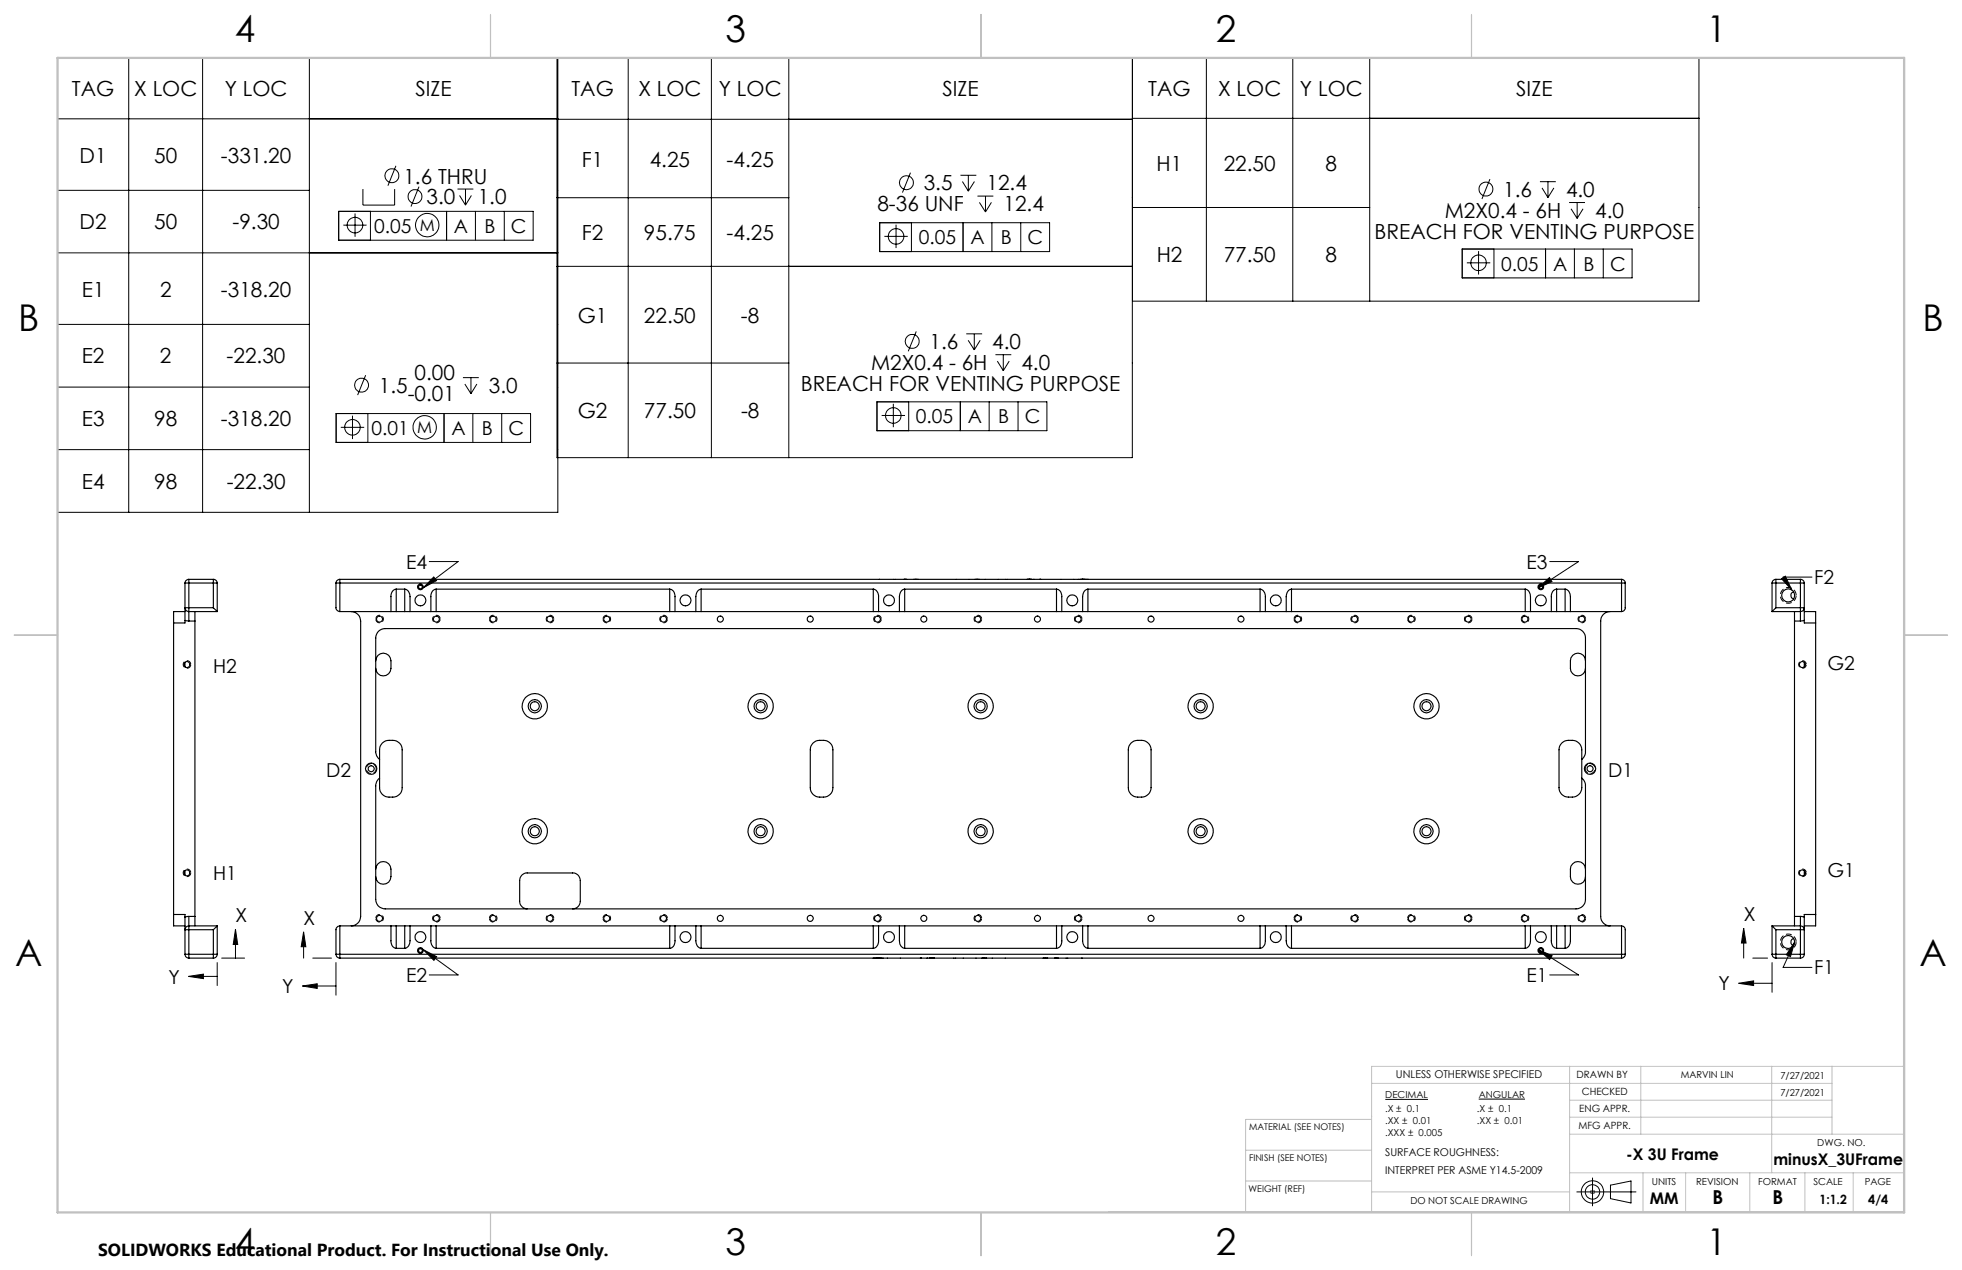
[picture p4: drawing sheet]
<svg xmlns="http://www.w3.org/2000/svg" width="432mm" height="279mm" viewBox="0 0 432 279" stroke-linecap="round" stroke-linejoin="round" font-family="sans-serif">
<g fill="none" stroke="#000" stroke-width=".22">
<path d="M12.7 12.8h110.1v99.9h-110.1zM28.3 12.8v99.9M44.6 12.8v99.9M68.1 12.8v99.9M138.3 12.7v88M156.6 12.7v88M173.6 12.7v88M249.2 12.7v88h-126.6v-88h251.3v53.6h-124.7v-53.6M265.5 12.7v53.6M284.5 12.7v53.6M301.4 12.7v53.6M12.7 26.1h110.1"/>
<path d="M87.1 36.5l-1.7 4.4M122.6 26.2h126.6M200.4 38l-1.8 4.4M211.4 38.6h3.5M211.8 39.9l1.3 2.2M213.1 38.6v3.5M214.5 39.9l-1.4 2.2M249.2 26h124.7M327.9 39.4l-1.8 4.4M338.9 40h3.5M340.7 40v3.5M12.7 41.9h55.4"/>
<path d="M12.7 55.6h110.1M74.5 46.5h42.8v6.3h-42.8zM75.6 49.5h5.1M78.1 47v5.1M79.9 41.6v3.5h7v-3.5M81.5 46.5v6.3M92.2 41.1l-1.7 4.3M98.3 46.5v6.3M100.7 41.6h3.5M101.1 43l1.3 2.1M102.4 41.6v3.5M103.8 43l-1.4 2.1"/>
<path d="M104.6 46.5v6.3M111 46.5v6.3M122.6 43.5h51M122.6 58.6h126.6M193.6 49h37.4v6.4h-37.4zM194.6 52h5.2M197.2 49.4v5.2M200.6 49v6.4M211.9 49v6.4M215.1 43.1h3.5M215.5 44.5l1.4 2.1M216.9 43.1v3.5"/>
<path d="M218.2 44.5l-1.3 2.1M218.3 49v6.4M224.6 49v6.4M249.2 45.6h52.2M321.8 54.8h37.4v6.3h-37.4zM322.8 57.8h5.2M325.4 55.2v5.2M328.8 54.8v6.3M339.4 41.3l1.3 2.2M340.1 54.8v6.3M342 41.3l-1.3 2.2M345.3 44.6h3.5"/>
<path d="M345.8 45.9l1.3 2.1M346.5 54.8v6.3M347.1 44.6v3.4M348.4 45.9l-1.3 2.1M352.8 54.8v6.3M12.7 71.4h55.4M122.6 79.9h51M201.6 72.9l-1.7 4.4M212.7 73.4h3.4M213.1 74.9l1.3 2.1M214.4 73.4v3.6M215.7 74.9l-1.3 2.1"/>
<path d="M219.1 78h3.5M219.5 79.4l1.3 2.2M220.8 78v3.6M222.1 79.4l-1.3 2.2M12.7 85.2h55.4M12.7 98.9h55.4M74 91h42.8v6.3h-42.8zM75 94h5.2M77.6 91.4v5.2M80.5 82.6l-1.8 4.3M81 91v6.3M97.7 91v6.3"/>
<path d="M101.9 83.1h3.5M102.3 84.5l1.3 2.1M103.6 83.1v3.5M104.1 91v6.3M105 84.5l-1.4 2.1M110.4 91v6.3M193 88.4h37.4v6.4h-37.4zM194 91.4h5.2M196.6 88.8v5.2M200 88.4v6.4M211.3 88.4v6.4M217.7 88.4v6.4"/>
<path d="M224 88.4v6.4M94.5 123.5h6.3l-7.7 5.8M95.5 126.9l.6 .8-3 1.6zM338.5 129.3l2.5-2.2 .6 .9zM341.1 123.5h6.3l-8.9 5.8M392.1 127.3l.8-.5 1.4 3zM398.8 127h-6.4l1.9 2.8M41.5 214.8l3.3-.5v1zM44.8 214.8h3M47.8 211.8v5M48.8 210.8h5M51.8 204.5l.5 3.3h-1z"/>
<path d="M51.8 207.8v3M66.5 216.9l3.3-.5v1.1zM66.8 205l.5 3.3h-1zM66.8 208.3v2.5M68.8 210.8h4.2M69.8 216.9h4.1M73.9 211.8v7.1M93.1 208.9l3 1.6-.6 .8zM93.1 208.9l7.7 5.6h-6.3M338.5 208.9l3.1 1.4-.6 .8zM338.5 208.9l8.9 5.6h-6.3M382.6 216.3l3.3-.5v1z"/>
<path d="M383.8 204.2l.5 3.3h-1zM383.8 207.5v3.3M385.8 210.8h3.2M385.9 216.3h4.1M390 211.8v6.5M395 207.3l-.9 3.2-1-.5zM395 207.3l-2.6 5.5h6.4M304.9 241.9h9.4M325.4 241.8h10.2M350.5 259.2v6.1M347 262.2h13M350.1 261.9l.7 .7"/>
<path d="M350.8 261.9l-.7 .7M354.4 260.7l4.6-.9v4.9l-4.6-1z"/>
<circle cx="86.2" cy="38.6" r="1.53"/>
<circle cx="78.1" cy="49.5" r="1.71"/>
<circle cx="91.3" cy="43.2" r="1.53"/>
<circle cx="94" cy="49.5" r="2.57"/>
<circle cx="197.2" cy="52" r="1.73"/>
<circle cx="199.5" cy="40.2" r="1.53"/>
<circle cx="325.4" cy="57.8" r="1.72"/>
<circle cx="327" cy="41.6" r="1.53"/>
<circle cx="200.7" cy="75.1" r="1.54"/>
<circle cx="77.6" cy="94" r="1.71"/>
<circle cx="79.6" cy="84.7" r="1.54"/>
<circle cx="93.5" cy="94" r="2.57"/>
<circle cx="196.6" cy="91.4" r="1.72"/>
<circle cx="350.5" cy="262.2" r="2.45"/>
<circle cx="350.5" cy="262.2" r="1.59"/>
</g>
<g fill="none" stroke="#c0c0c0" stroke-width=".22">
<path d="M301.9 238.3h101.3M345.4 234.6v32M361.1 234.6v14.9M389.9 234.6v23.4M403.2 234.6v14.9M274.1 253h27.8M274.1 259.8h27.8M301.9 246.3h-27.8v20.3M345.4 249.5h73.5M345.4 258h73.5M345.4 242h57.8M345.4 245.8h57.8"/>
<path d="M361.6 258v8.6M371 258v8.6M385.1 258v8.6M397.2 258v8.6M407.8 258v8.6M243.9 266.6h175M301.9 262.2h43.5M350 262.2h1M350.1 261.9l.7 .7M350.5 261.7v1M350.8 261.9l-.7 .7M418.9 265.1v-30.5h-117v32"/>
</g>
<g fill="none" stroke="#000" stroke-width=".22" stroke-dasharray="1.3 .6" stroke-dashoffset="-.1" stroke-linecap="butt">
<path d="M82.7 136.2a.83 .83 0 0 0 1.2 .7 .83 .83 0 0 0 .1-1.4 .83 .83 0 0 0-1.3 .6v.1M96.9 136.2a.83 .83 0 0 1-1.2 .7 .83 .83 0 0 1-.1-1.4 .83 .83 0 0 1 1.3 .6v.1M107.7 136.2a.83 .83 0 0 0 1.2 .7 .83 .83 0 0 0 .1-1.4 .83 .83 0 0 0-1.3 .6v.1M121.9 136.2a.83 .83 0 0 1-1.2 .7 .83 .83 0 0 1-.1-1.4 .83 .83 0 0 1 1.3 .6v.1M132.7 136.2a.83 .83 0 0 0 1.2 .7 .83 .83 0 0 0 .1-1.4 .83 .83 0 0 0-1.3 .6v.1M146.9 136.2a.83 .83 0 0 1-1.2 .7 .83 .83 0 0 1-.1-1.4 .83 .83 0 0 1 1.3 .6v.1M194 136.2a.83 .83 0 0 1-1.2 .7 .83 .83 0 0 1-.2-1.4 .83 .83 0 0 1 1.4 .6v.1M216 136.2a.83 .83 0 0 1-1.2 .7 .83 .83 0 0 1-.1-1.4 .83 .83 0 0 1 1.3 .6v.1M238.1 136.2a.83 .83 0 0 1-1.2 .7 .83 .83 0 0 1-.1-1.4 .83 .83 0 0 1 1.3 .6v.1M284.8 136.2a.83 .83 0 0 1 1.2-.8 .83 .83 0 0 1 .1 1.5 .83 .83 0 0 1-1.3-.6v-.1M299 136.2a.83 .83 0 0 0-1.2-.8 .83 .83 0 0 0-.2 1.5 .83 .83 0 0 0 1.4-.6v-.1M309.8 136.2a.83 .83 0 0 1 1.2-.8 .83 .83 0 0 1 .1 1.5 .83 .83 0 0 1-1.3-.6v-.1"/>
<path d="M324 136.2a.83 .83 0 0 0-1.2-.8 .83 .83 0 0 0-.2 1.5 .83 .83 0 0 0 1.4-.6v-.1M334.8 136.2a.83 .83 0 0 1 1.2-.8 .83 .83 0 0 1 .1 1.5 .83 .83 0 0 1-1.3-.6v-.1M349 136.2a.83 .83 0 0 0-1.2-.8 .83 .83 0 0 0-.2 1.5 .83 .83 0 0 0 1.4-.6v-.1M395.3 131a1.74 1.74 0 0 1-2.5 1.5 1.74 1.74 0 0 1-.2-3 1.74 1.74 0 0 1 2.7 1.3v.2M42 146.2a.83 .83 0 0 1-1.2 .7 .83 .83 0 0 1-.1-1.4 .83 .83 0 0 1 1.3 .6v.1M397.5 146.2a.83 .83 0 0 1-1.2 .7 .83 .83 0 0 1-.1-1.4 .83 .83 0 0 1 1.3 .6v.1M42 192a.83 .83 0 0 1-1.2 .8 .83 .83 0 0 1-.1-1.5 .83 .83 0 0 1 1.3 .6v.1M397.5 192a.83 .83 0 0 1-1.2 .8 .83 .83 0 0 1-.1-1.5 .83 .83 0 0 1 1.3 .6v.1M82.7 202a.83 .83 0 0 0 1.2 .8 .83 .83 0 0 0 .1-1.5 .83 .83 0 0 0-1.3 .6v.1M96.9 202a.83 .83 0 0 1-1.2 .8 .83 .83 0 0 1-.1-1.5 .83 .83 0 0 1 1.3 .6v.1M107.7 202a.83 .83 0 0 0 1.2 .8 .83 .83 0 0 0 .1-1.5 .83 .83 0 0 0-1.3 .6v.1M121.9 202a.83 .83 0 0 1-1.2 .8 .83 .83 0 0 1-.1-1.5 .83 .83 0 0 1 1.3 .6v.1"/>
<path d="M132.7 202a.83 .83 0 0 0 1.2 .8 .83 .83 0 0 0 .1-1.5 .83 .83 0 0 0-1.3 .6v.1M146.9 202a.83 .83 0 0 1-1.2 .8 .83 .83 0 0 1-.1-1.5 .83 .83 0 0 1 1.3 .6v.1M194 202a.83 .83 0 0 1-1.2 .8 .83 .83 0 0 1-.2-1.5 .83 .83 0 0 1 1.4 .6v.1M216 202a.83 .83 0 0 1-1.2 .8 .83 .83 0 0 1-.1-1.5 .83 .83 0 0 1 1.3 .6v.1M238.1 202a.83 .83 0 0 1-1.2 .8 .83 .83 0 0 1-.1-1.5 .83 .83 0 0 1 1.3 .6v.1M284.8 202a.83 .83 0 0 1 1.2-.7 .83 .83 0 0 1 .1 1.4 .83 .83 0 0 1-1.3-.5v-.2M299 202a.83 .83 0 0 0-1.2-.7 .83 .83 0 0 0-.2 1.4 .83 .83 0 0 0 1.4-.5v-.2M309.8 202a.83 .83 0 0 1 1.2-.7 .83 .83 0 0 1 .1 1.4 .83 .83 0 0 1-1.3-.5v-.2M324 202a.83 .83 0 0 0-1.2-.7 .83 .83 0 0 0-.2 1.4 .83 .83 0 0 0 1.4-.5v-.2M334.8 202a.83 .83 0 0 1 1.2-.7 .83 .83 0 0 1 .1 1.4 .83 .83 0 0 1-1.3-.5v-.2M349 202a.83 .83 0 0 0-1.2-.7 .83 .83 0 0 0-.2 1.4 .83 .83 0 0 0 1.4-.5v-.2M395.3 207.2a1.74 1.74 0 0 1-2.5 1.6 1.74 1.74 0 0 1-.2-3 1.74 1.74 0 0 1 2.7 1.2v.2"/>
</g>
<path d="M82.8 169.1a1.08 1.08 0 0 1-1.6 1 1.08 1.08 0 0 1-.1-1.9 1.08 1.08 0 0 1 1.7 .8v.1M348.9 169.1a1.08 1.08 0 0 1 1.6-1 1.08 1.08 0 0 1 .1 1.9 1.08 1.08 0 0 1-1.7-.7v-.2" fill="none" stroke="#000" stroke-width=".22" stroke-dasharray="1.3 .6" stroke-dashoffset=".1" stroke-linecap="butt"/>
<path d="M418.9 234.6v32" fill="none" stroke="#c0c0c0" stroke-width=".22" stroke-dasharray="15.2 1.3 1.3 1.3" stroke-dashoffset="1.2"/>
<path d="M108 3.2v9.5M215.9 3.2v9.5M323.8 3.2v9.5M3.1 139.7h9.6M419.1 139.7h9.5M108 266.7v9.6M215.9 266.7v9.6M323.8 266.7v9.6" fill="none" stroke="#c0c0c0" stroke-width=".25"/>
<path d="M12.7 12.7h406.4v254h-406.4z" fill="none" stroke="#c0c0c0" stroke-width=".5"/>
<path d="M338.5 208.9l3.1 1.4-.6 .8zM93.1 208.9l3 1.6-.6 .8zM338.5 129.3l2.5-2.2 .6 .9zM95.5 126.9l.6 .8-3 1.6zM66.8 205l.5 3.3h-1zM66.5 216.9l3.3-.5v1.1zM51.8 204.5l.5 3.3h-1zM41.5 214.8l3.3-.5v1zM395 207.3l-.9 3.2-1-.5zM392.1 127.3l.8-.5 1.4 3zM383.8 204.2l.5 3.3h-1zM382.6 216.3l3.3-.5v1z" fill="#000"/>
<g fill="none" stroke="#000" stroke-width=".25">
<path d="M38.2 137.1v64.1M40.7 128.3h.9M40.7 133.7h.9M40.7 133.7a.84 .84 0 0 0 .9 .8M40.7 136.5l.9 .1M40.7 133.7v2.8M40.7 134.5h-2.5v2.6M40.7 128.3v5.4M40.7 136.5v.6h-2.5M41.6 127.5v.8M41.6 127.5a.84 .84 0 0 0-.9 .8M41.6 133.7v.8"/>
<path d="M41.6 134.5v2.1M41.6 134.5h6.2M41.6 128.3h5.4M41.6 127.5h5.4M41.6 128.3v5.4M41.6 133.7h5.4M41.6 136.6h1.3M42.9 134.5v2.1M42.9 136.6v65M47 133.7l.8 .8M47 128.3h.8M47 127.5v.8"/>
<path d="M47 127.5a.84 .84 0 0 1 .8 .8M47 128.3v5.4M47.8 128.3v6.2M73.9 128.3h.9M73.9 128.3v5.4a.9 .9 0 0 0 .9 .8M74.8 127.5v.8M74.8 127.5a.84 .84 0 0 0-.9 .8M74.8 134.5h11.2M74.8 128.3v6.2M74.8 128.3h282.1M74.8 127.5h124.2M77.3 134.5a2.11 2.11 0 0 1 2.1 2.1v65a2.11 2.11 0 0 1-2.1 2.1"/>
<path d="M86 134.5h1.2M87.2 129.6a1.45 1.45 0 0 0-1.2 1.7v3.2M87.2 134.5h1.9M87.2 129.6h1.9M87.2 129.6v4.9M89.1 129.6a1.46 1.46 0 0 1 1.1 1.7v3.2M89.1 134.5h1.1M89.1 129.6v4.9M90.2 134.5h4.6M94.8 134.5h1.2M96 129.6a1.45 1.45 0 0 0-1.2 1.7v3.2M96 134.5h51.4"/>
<path d="M96 129.6h51.4M96 129.6v4.9M147.4 129.6a1.4 1.4 0 0 1 1.2 1.7v3.2M147.4 134.5h1.2M147.4 129.6v4.9M148.6 134.5h4.5M153.1 134.5h1.2M154.3 129.6a1.52 1.52 0 0 0-1.2 1.7v3.2M154.3 134.5h37.9M154.3 129.6h37.9M154.3 129.6v4.9M192.2 129.6a1.46 1.46 0 0 1 1.2 1.7v3.2"/>
<path d="M192.2 134.5h1.2M192.2 129.6v4.9M193.4 134.5h4.5M197.9 134.5h1.2M198.9 127.5h.1M199 127.5h.2M199.1 127.5h.1M199.1 129.6a1.52 1.52 0 0 0-1.2 1.7v3.2M199.1 129.6v4.9M199.1 134.5h33.4M199.1 129.6h33.4M199.2 127.5h2.4"/>
<path d="M199.2 127.5h.4M201.2 127.5h.4M201.6 127.5h13.4M201.6 127.5h.4M214.6 127.5h.4M215 127.5h11.6M215 127.5h.5M226 127.5h.6M226.2 127.5h.4M226.6 127.5h11.6M226.6 127.5h.4M227.5 127.5h.1"/>
<path d="M228.8 127.5h.2M229 127.5h.1M232.5 129.6a1.4 1.4 0 0 1 1.2 1.7v3.2M232.5 134.5h1.2M232.5 129.6v4.9M233.7 134.5h4.6M237.7 127.5h.5M238.1 127.5h1.4M238.2 127.5h.4M238.2 127.5h118.7M238.3 134.5h1.1M239.4 129.6a1.52 1.52 0 0 0-1.1 1.7v3.2"/>
<path d="M239.4 134.5h37.9M239.4 129.6h37.9M239.4 129.6v4.9M277.3 129.6a1.46 1.46 0 0 1 1.2 1.7v3.2M277.3 134.5h1.2M277.3 129.6v4.9M278.5 134.5h4.6M283.1 134.5h1.1M284.2 129.6a1.52 1.52 0 0 0-1.1 1.7v3.2M284.2 134.5h51.5M284.2 129.6h51.5M284.2 129.6v4.9"/>
<path d="M335.7 129.6a1.46 1.46 0 0 1 1.1 1.7v3.2M335.7 134.5h1.1M335.7 129.6v4.9M336.8 134.5h4.6M341.4 134.5h1.2M342.6 129.6a1.45 1.45 0 0 0-1.2 1.7v3.2M342.6 134.5h1.9M342.6 129.6h1.9M342.6 129.6v4.9M344.5 129.6a1.46 1.46 0 0 1 1.1 1.7v3.2M344.5 134.5h1.1M344.5 129.6v4.9"/>
<path d="M345.6 134.5h11.3M354.4 134.5a2.05 2.05 0 0 0-2.1 2.1v65a2.05 2.05 0 0 0 2.1 2.1M356.9 128.3h.8M356.9 127.5v.8M356.9 127.5a.85 .85 0 0 1 .8 .8M356.9 128.3v6.2M357.7 128.3v5.4a.84 .84 0 0 1-.8 .8M390 128.3h.8M390 134.5h6.2M390 128.3v6.2M390.8 133.7l-.8 .8M390.8 127.5v.8"/>
<path d="M390.8 127.5a.84 .84 0 0 0-.8 .8M390.8 128.3h5.4M390.8 127.5h5.4M390.8 133.7h5.4M390.8 128.3v5.4M394.8 130.2a.78 .78 0 0 0-.6 .8 .78 .78 0 0 0 .6 .8M394.9 134.5v2.1M394.9 136.6h1.3M394.9 136.6v65M396.2 133.7v.8M396.2 133.7h.9M396.2 128.3h.9"/>
<path d="M396.2 127.5a.84 .84 0 0 1 .9 .8M396.2 127.5v.8M396.2 134.5v2.1M396.2 128.3v5.4M397.1 133.7a.84 .84 0 0 1-.9 .8M397.1 136.5l-.9 .1M397.1 133.7v2.8M397.1 134.5h2.5v2.6M397.1 136.5v.6h2.5M397.1 128.3v5.4M399.6 137.1v64.1M40.7 145.7v1"/>
<path d="M82.7 145.4a1.68 1.68 0 0 1 1.7-1.7 1.68 1.68 0 0 1 1.6 1.7v1.6a1.68 1.68 0 0 1-1.6 1.7 1.68 1.68 0 0 1-1.7-1.7M348.9 145.4a1.66 1.66 0 0 0-1.6-1.7 1.66 1.66 0 0 0-1.7 1.7v1.6a1.66 1.66 0 0 0 1.7 1.7 1.66 1.66 0 0 0 1.6-1.7M397.1 145.7v1M83.5 171.2a2.01 2.01 0 0 0-.8 1.7v25a2.05 2.05 0 0 0 2.1 2.1h262.1a2.05 2.05 0 0 0 2-2.1v-25a2.11 2.11 0 0 0-.8-1.7M83.5 167a2.01 2.01 0 0 1-.8-1.6v-25a2.05 2.05 0 0 1 2.1-2.1h262.1a2.05 2.05 0 0 1 2 2.1v25a2.11 2.11 0 0 1-.8 1.6M84.1 163.5a2.67 2.67 0 0 1 4.4 1v8.8a2.22 2.22 0 0 1-2.9 2.1 2.05 2.05 0 0 1-2.1-2.1v-8.3a1.93 1.93 0 0 1 .6-1.5zM178.9 163.5a2.67 2.67 0 0 1 4.4 1v8.8a2.22 2.22 0 0 1-2.9 2.1 2.05 2.05 0 0 1-2.1-2.1v-8.3a1.93 1.93 0 0 1 .6-1.5zM248.9 163.5a2.71 2.71 0 0 1 4.4 1v8.8a2.27 2.27 0 0 1-2.9 2.1 2.05 2.05 0 0 1-2.1-2.1v-8.3a1.93 1.93 0 0 1 .6-1.5zM343.7 163.5a2.71 2.71 0 0 1 4.4 1v8.8a2.27 2.27 0 0 1-2.9 2.1 2.05 2.05 0 0 1-2.1-2.1v-8.3a1.93 1.93 0 0 1 .6-1.5zM40.7 191.5v1M82.7 191.2a1.68 1.68 0 0 1 1.7-1.7 1.68 1.68 0 0 1 1.6 1.7v1.7a1.68 1.68 0 0 1-1.6 1.6 1.68 1.68 0 0 1-1.7-1.6M116 200a1.69 1.69 0 0 1-1.6-1.7v-4.6a1.63 1.63 0 0 1 1.6-1.6h10a1.63 1.63 0 0 1 1.7 1.6v4.6a1.69 1.69 0 0 1-1.7 1.7"/>
<path d="M348.9 191.2a1.66 1.66 0 0 0-1.6-1.7 1.66 1.66 0 0 0-1.7 1.7v1.7a1.66 1.66 0 0 0 1.7 1.6 1.66 1.66 0 0 0 1.6-1.6M397.1 191.5v1M38.2 201.2v2.5h2.5M38.2 201.2h2.5v.6M40.7 204.5h.9M40.7 209.9h.9M40.7 209.9a.84 .84 0 0 0 .9 .9M40.7 201.8v2.7M40.7 204.5v5.4M41.6 203.7v.8M41.6 203.7a.84 .84 0 0 0-.9 .8M41.6 209.9v.9"/>
<path d="M41.6 201.6l-.9 .2M41.6 201.6v2.1M41.6 203.7h6.2M41.6 209.9h5.4M41.6 210.8h5.4M41.6 204.5v5.4M41.6 204.5h5.4M41.6 201.6h1.3M42.9 201.6v2.1M47 209.9h.8M47 209.9v.9M47 204.5v5.4"/>
<path d="M47.8 203.7l-.8 .8M47.8 209.9a.84 .84 0 0 1-.8 .9M47.8 203.7v6.2M73.9 209.9a.84 .84 0 0 0 .9 .9M73.9 209.9h.9M74.8 209.9v.9M74.8 203.7a.9 .9 0 0 0-.9 .8v5.4M74.8 203.7v6.2M74.8 203.7h11.2M74.8 209.9h282.1M74.8 210.8h118.7M86 203.7v3.3a1.47 1.47 0 0 0 1.2 1.6"/>
<path d="M86 203.7h1.2M87.2 203.7h1.9M87.2 208.6h1.9M87.2 203.7v4.9M89.1 203.7h1.1M89.1 203.7v4.9M90.2 203.7v3.3a1.55 1.55 0 0 1-1.1 1.6M90.2 203.7h4.6M94.8 203.7v3.3a1.55 1.55 0 0 0 1.2 1.6M94.8 203.7h1.2M96 203.7h51.4M96 208.6h51.4"/>
<path d="M96 203.7v4.9M147.4 203.7h1.2M147.4 203.7v4.9M148.6 203.7v3.3a1.47 1.47 0 0 1-1.2 1.6M148.6 203.7h4.5M153.1 203.7v3.3a1.55 1.55 0 0 0 1.2 1.6M153.1 203.7h1.2M154.3 203.7h37.9M154.3 208.6h37.9M154.3 203.7v4.9M192.2 210.8h1.4M192.2 203.7h1.2"/>
<path d="M192.2 203.7v4.9M193 210.8h.4M193.4 203.7v3.3a1.55 1.55 0 0 1-1.2 1.6M193.4 203.7h4.5M193.4 210.8h.5M193.5 210.8h11.6M197.9 203.7v3.3a1.55 1.55 0 0 0 1.2 1.6M197.9 203.7h1.2M199.1 203.7v4.9M199.1 203.7h33.4M199.1 208.6h33.4M202.6 210.8h.2"/>
<path d="M204 210.8h.2M204.6 210.8h.5zM205.1 210.8h.5M205.1 210.8h.3M205.6 210.8h11M216.2 210.8h.4M216.6 210.8h13M216.6 210.8h.4M229.6 210.8h.5M230.1 210.8h2.3M230.1 210.8h.4M232.1 210.8h.3"/>
<path d="M232.4 210.8h.2M232.5 203.7h1.2M232.5 203.7v4.9M232.6 210.8h124.3M232.8 210.8h.1M233.7 203.7v3.3a1.45 1.45 0 0 1-1.2 1.6M233.7 203.7h4.6M238.3 203.7v3.3a1.55 1.55 0 0 0 1.1 1.6M238.3 203.7h1.1M239.4 203.7h37.9M239.4 208.6h37.9M239.4 203.7v4.9"/>
<path d="M277.3 203.7h1.2M277.3 203.7v4.9M278.5 203.7v3.3a1.52 1.52 0 0 1-1.2 1.6M278.5 203.7h4.6M283.1 203.7v3.3a1.55 1.55 0 0 0 1.1 1.6M283.1 203.7h1.1M284.2 203.7h51.5M284.2 208.6h51.5M284.2 203.7v4.9M335.7 203.7h1.1M335.7 203.7v4.9M336.8 203.7v3.3a1.55 1.55 0 0 1-1.1 1.6"/>
<path d="M336.8 203.7h4.6M341.4 203.7v3.3a1.47 1.47 0 0 0 1.2 1.6M341.4 203.7h1.2M342.6 203.7h1.9M342.6 208.6h1.9M342.6 203.7v4.9M344.5 203.7h1.1M344.5 203.7v4.9M345.6 203.7v3.3a1.55 1.55 0 0 1-1.1 1.6M345.6 203.7h11.3M356.9 209.9v.9M356.9 209.9h.8"/>
<path d="M356.9 203.7a.84 .84 0 0 1 .8 .8v5.4M356.9 203.7v6.2M357.7 209.9a.84 .84 0 0 1-.8 .9M390 203.7l.8 .8M390 209.9h.8M390 209.9a.84 .84 0 0 0 .8 .9M390 203.7h6.2M390 203.7v6.2M390.8 209.9v.9M390.8 209.9h5.4M390.8 210.8h5.4M390.8 204.5h5.4"/>
<path d="M390.8 204.5v5.4M394.8 206.5a.78 .78 0 0 0-.6 .7 .78 .78 0 0 0 .6 .8M394.9 201.6v2.1M394.9 201.6h1.3M396.2 209.9h.9M396.2 204.5h.9M396.2 203.7v.8M396.2 203.7a.84 .84 0 0 1 .9 .8M396.2 209.9v.9M396.2 201.6l.9 .2M396.2 201.6v2.1M396.2 204.5v5.4"/>
<path d="M397.1 209.9a.84 .84 0 0 1-.9 .9M397.1 201.8v2.7M397.1 204.5v5.4M399.6 201.2v2.5h-2.5M399.6 201.2h-2.5v.6"/>
<circle cx="83.5" cy="136.2" r=".67"/>
<circle cx="92.5" cy="129.1" r=".63"/>
<circle cx="92.5" cy="132.1" r="1.2"/>
<circle cx="92.5" cy="129.1" r=".42"/>
<circle cx="96" cy="136.2" r=".66"/>
<circle cx="108.5" cy="136.2" r=".67"/>
<circle cx="121" cy="136.2" r=".67"/>
<circle cx="133.5" cy="136.2" r=".66"/>
<circle cx="146" cy="136.2" r=".67"/>
<circle cx="150.9" cy="132.1" r="1.2"/>
<circle cx="158.5" cy="136.2" r=".67"/>
<circle cx="178.3" cy="136.2" r=".67"/>
<circle cx="193.1" cy="136.2" r=".66"/>
<circle cx="195.6" cy="132.1" r="1.2"/>
<circle cx="203.3" cy="136.2" r=".67"/>
<circle cx="215.2" cy="136.2" r=".66"/>
<circle cx="228.3" cy="136.2" r=".66"/>
<circle cx="236" cy="132.1" r="1.2"/>
<circle cx="237.3" cy="136.2" r=".66"/>
<circle cx="253.3" cy="136.2" r=".67"/>
<circle cx="273.1" cy="136.2" r=".67"/>
<circle cx="280.8" cy="132.1" r="1.2"/>
<circle cx="285.6" cy="136.2" r=".66"/>
<circle cx="298.1" cy="136.2" r=".67"/>
<circle cx="310.6" cy="136.2" r=".67"/>
<circle cx="323.1" cy="136.2" r=".66"/>
<circle cx="335.6" cy="136.2" r=".67"/>
<circle cx="339.1" cy="129.1" r=".63"/>
<circle cx="339.1" cy="132.1" r="1.2"/>
<circle cx="339.1" cy="129.1" r=".42"/>
<circle cx="348.1" cy="136.2" r=".67"/>
<circle cx="393.5" cy="131" r="1.43"/>
<circle cx="41.1" cy="146.2" r=".67"/>
<circle cx="117.7" cy="155.4" r="1.45"/>
<circle cx="117.7" cy="155.4" r=".99"/>
<circle cx="117.7" cy="155.4" r="2.79"/>
<circle cx="167.4" cy="155.4" r=".99"/>
<circle cx="167.4" cy="155.4" r="1.46"/>
<circle cx="167.4" cy="155.4" r="2.79"/>
<circle cx="215.8" cy="155.4" r="2.79"/>
<circle cx="215.8" cy="155.4" r="1.45"/>
<circle cx="215.8" cy="155.4" r=".99"/>
<circle cx="264.2" cy="155.4" r="1.45"/>
<circle cx="264.2" cy="155.4" r=".99"/>
<circle cx="264.2" cy="155.4" r="2.79"/>
<circle cx="313.9" cy="155.4" r="1.45"/>
<circle cx="313.9" cy="155.4" r=".99"/>
<circle cx="314" cy="155.4" r="2.79"/>
<circle cx="396.7" cy="146.2" r=".67"/>
<circle cx="81.7" cy="169.1" r=".67"/>
<circle cx="81.7" cy="169.1" r="1.25"/>
<circle cx="349.9" cy="169.1" r=".67"/>
<circle cx="349.9" cy="169.1" r="1.24"/>
<circle cx="41.1" cy="192" r=".67"/>
<circle cx="117.7" cy="182.9" r="1.46"/>
<circle cx="117.7" cy="182.9" r="1.01"/>
<circle cx="117.7" cy="182.9" r="2.78"/>
<circle cx="167.4" cy="182.9" r="1.01"/>
<circle cx="167.4" cy="182.9" r="1.47"/>
<circle cx="167.4" cy="182.9" r="2.78"/>
<circle cx="215.8" cy="182.9" r="2.78"/>
<circle cx="215.8" cy="182.9" r="1.46"/>
<circle cx="215.8" cy="182.9" r="1.01"/>
<circle cx="264.2" cy="182.9" r="1.46"/>
<circle cx="264.2" cy="182.9" r="1.01"/>
<circle cx="264.3" cy="182.9" r="2.78"/>
<circle cx="313.9" cy="182.9" r="1.46"/>
<circle cx="313.9" cy="182.9" r="1.01"/>
<circle cx="314" cy="182.9" r="2.78"/>
<circle cx="396.7" cy="192" r=".67"/>
<circle cx="83.5" cy="202" r=".67"/>
<circle cx="92.5" cy="209.1" r=".63"/>
<circle cx="92.5" cy="206.2" r="1.2"/>
<circle cx="92.5" cy="209.1" r=".42"/>
<circle cx="96" cy="202" r=".66"/>
<circle cx="108.5" cy="202" r=".67"/>
<circle cx="121" cy="202" r=".67"/>
<circle cx="133.5" cy="202" r=".66"/>
<circle cx="146" cy="202" r=".67"/>
<circle cx="150.9" cy="206.2" r="1.2"/>
<circle cx="158.5" cy="202" r=".67"/>
<circle cx="178.3" cy="202" r=".67"/>
<circle cx="193.1" cy="202" r=".66"/>
<circle cx="195.6" cy="206.2" r="1.2"/>
<circle cx="203.3" cy="202" r=".67"/>
<circle cx="215.2" cy="202" r=".66"/>
<circle cx="228.3" cy="202" r=".66"/>
<circle cx="236" cy="206.2" r="1.2"/>
<circle cx="237.3" cy="202" r=".66"/>
<circle cx="253.3" cy="202" r=".67"/>
<circle cx="273.1" cy="202" r=".67"/>
<circle cx="280.8" cy="206.2" r="1.2"/>
<circle cx="285.6" cy="202" r=".66"/>
<circle cx="298.1" cy="202" r=".67"/>
<circle cx="310.6" cy="202" r=".67"/>
<circle cx="323.1" cy="202" r=".66"/>
<circle cx="335.6" cy="202" r=".67"/>
<circle cx="339.1" cy="209.1" r=".63"/>
<circle cx="339.1" cy="206.2" r="1.2"/>
<circle cx="339.1" cy="209.1" r=".42"/>
<circle cx="348.1" cy="202" r=".67"/>
<circle cx="393.5" cy="207.2" r="1.44"/>
</g>
<g font-size="8.1">
<text x="51.7" y="9.3">4</text>
<text x="159.7" y="9.3">3</text>
<text x="267.6" y="9.3">2</text>
<text x="375.6" y="9.3">1</text>
<text x="4" y="72.8">B</text>
<text x="423.1" y="72.8">B</text>
<text x="3.3" y="212.5">A</text>
<text x="422.4" y="212.5">A</text>
<text x="51.7" y="276">4</text>
<text x="159.7" y="276">3</text>
<text x="267.6" y="276">2</text>
<text x="375.6" y="276">1</text>
</g>
<g font-size="4.6">
<text x="15.8" y="21.2">TAG</text>
<text x="29.5" y="21.2">X LOC</text>
<text x="49.5" y="21.2">Y LOC</text>
<text x="91.4" y="21.2">SIZE</text>
<text x="125.8" y="21.2">TAG</text>
<text x="140.5" y="21.2">X LOC</text>
<text x="158.2" y="21.2">Y LOC</text>
<text x="207.4" y="21.2">SIZE</text>
<text x="252.7" y="21.1">TAG</text>
<text x="268.1" y="21.1">X LOC</text>
<text x="286.1" y="21.1">Y LOC</text>
<text x="333.7" y="21.1">SIZE</text>
<text x="17.5" y="35.8">D1</text>
<text x="33.9" y="35.8">50</text>
<text x="48.6" y="35.8">-331.20</text>
<text x="88.8" y="40.4">1.6 THRU</text>
<text x="128.1" y="36.6">F1</text>
<text x="143" y="36.6">4.25</text>
<text x="159.9" y="36.6">-4.25</text>
<text x="203.3" y="41.9">3.5</text>
<text x="217.1" y="41.9">12.4</text>
<text x="254.6" y="37.6">H1</text>
<text x="269.3" y="37.6">22.50</text>
<text x="291.7" y="37.6">8</text>
<text x="93.9" y="45">3.0</text>
<text x="105.1" y="45">1.0</text>
<text x="193.1" y="46.5">8-36 UNF</text>
<text x="220.9" y="46.5">12.4</text>
<text x="318" y="47.9">M2X0.4 - 6H</text>
<text x="330.8" y="43.3">1.6</text>
<text x="344.6" y="43.3">4.0</text>
<text x="351.1" y="47.9">4.0</text>
<text x="17.5" y="50.5">D2</text>
<text x="33.9" y="50.5">50</text>
<text x="51.2" y="50.5">-9.30</text>
<text x="128" y="52.8">F2</text>
<text x="141.7" y="52.8">95.75</text>
<text x="159.9" y="52.8">-4.25</text>
<text x="302.5" y="52.5">BREACH FOR VENTING PURPOSE</text>
<text x="254.6" y="57.7">H2</text>
<text x="269.3" y="57.7">77.50</text>
<text x="291.7" y="57.7">8</text>
<text x="18" y="65.3">E1</text>
<text x="35.2" y="65.3">2</text>
<text x="48.6" y="65.3">-318.20</text>
<text x="127.2" y="71">G1</text>
<text x="141.7" y="71">22.50</text>
<text x="163.1" y="71">-8</text>
<text x="204.6" y="76.8">1.6</text>
<text x="218.4" y="76.8">4.0</text>
<text x="18" y="80">E2</text>
<text x="35.2" y="80">2</text>
<text x="49.9" y="80">-22.30</text>
<text x="91.3" y="83.7">0.00</text>
<text x="191.7" y="81.4">M2X0.4 - 6H</text>
<text x="224.8" y="81.4">4.0</text>
<text x="83.4" y="86.5">1.5</text>
<text x="89.7" y="88.2">-0.01</text>
<text x="107.6" y="86.5">3.0</text>
<text x="176.3" y="86">BREACH FOR VENTING PURPOSE</text>
<text x="18" y="93.7">E3</text>
<text x="33.9" y="93.7">98</text>
<text x="48.6" y="93.7">-318.20</text>
<text x="127.2" y="92">G2</text>
<text x="141.7" y="92">77.50</text>
<text x="163.1" y="92">-8</text>
<text x="18" y="107.5">E4</text>
<text x="34" y="107.5">98</text>
<text x="49.9" y="107.5">-22.30</text>
</g>
<g font-size="4.2">
<text x="82.3" y="51.3">0.05</text>
<text x="99.9" y="51.3">A</text>
<text x="106.6" y="51.3">B</text>
<text x="112.5" y="51.3">C</text>
<text x="202.2" y="53.8">0.05</text>
<text x="213.6" y="53.8">A</text>
<text x="220.3" y="53.8">B</text>
<text x="226.1" y="53.8">C</text>
<text x="330.4" y="59.6">0.05</text>
<text x="341.8" y="59.6">A</text>
<text x="348.5" y="59.6">B</text>
<text x="354.3" y="59.6">C</text>
<text x="81.8" y="95.8">0.01</text>
<text x="99.4" y="95.8">A</text>
<text x="106.1" y="95.8">B</text>
<text x="111.9" y="95.8">C</text>
<text x="201.6" y="93.2">0.05</text>
<text x="213" y="93.2">A</text>
<text x="219.7" y="93.2">B</text>
<text x="225.5" y="93.2">C</text>
<text x="89.4" y="125.1">E4</text>
<text x="336" y="125.1">E3</text>
<text x="399.3" y="128.5">F2</text>
<text x="46.9" y="148.1">H2</text>
<text x="402.2" y="147.5">G2</text>
<text x="71.8" y="171">D2</text>
<text x="353.9" y="171">D1</text>
<text x="46.9" y="193.6">H1</text>
<text x="402.2" y="193">G1</text>
<text x="51.8" y="202.9">X</text>
<text x="66.8" y="203.5">X</text>
<text x="383.8" y="202.6">X</text>
<text x="399.3" y="214.4">F1</text>
<text x="37.1" y="216.4">Y</text>
<text x="62.1" y="218.5">Y</text>
<text x="89.4" y="216.1">E2</text>
<text x="336" y="216.1">E1</text>
<text x="378.2" y="217.9">Y</text>
<text x="376.9" y="265">B</text>
<text x="390.1" y="265">B</text>
</g>
<text font-size="3.8" x="21.6" y="276.3">SOLIDWORKS Educational Product. For Instructional Use Only.</text>
<g font-size="3.6">
<text x="92.4" y="50.8">M</text>
<text x="91.8" y="95.3">M</text>
</g>
<g font-size="3.5">
<text x="357.9" y="255.1">-X 3U Frame</text>
<text x="390.3" y="256.2">minusX_3UFrame</text>
<text x="363.1" y="265">MM</text>
</g>
<g font-size="2.8">
<text x="400.5" y="265">1:1.2</text>
<text x="411.2" y="265">4/4</text>
</g>
<g font-size="2.4">
<text x="307.2" y="237.2">UNLESS OTHERWISE SPECIFIED</text>
<text x="304.8" y="254.3">SURFACE ROUGHNESS:</text>
<text x="304.8" y="258.2">INTERPRET PER ASME Y14.5-2009</text>
</g>
<g font-size="2.2">
<text x="347" y="237.2">DRAWN BY</text>
<text x="347.6" y="244.7">ENG APPR.</text>
<text x="348.1" y="240.9">CHECKED</text>
<text x="347.4" y="248.4">MFG APPR.</text>
</g>
<g font-size="2.1">
<text x="369.9" y="237.1">MARVIN LIN</text>
<text x="391.8" y="237.4">7/27/2021</text>
<text x="304.8" y="244.7">.X ± 0.1</text>
<text x="304.9" y="241.6">DECIMAL</text>
<text x="325" y="244.7">.X ± 0.1</text>
<text x="325.4" y="241.6">ANGULAR</text>
<text x="391.8" y="241.1">7/27/2021</text>
<text x="304.8" y="247.4">.XX ± 0.01</text>
<text x="304.8" y="249.9">.XXX ± 0.005</text>
<text x="325" y="247.3">.XX ± 0.01</text>
<text x="400" y="252.1">DWG. NO.</text>
<text x="363.5" y="260.7">UNITS</text>
<text x="373.3" y="260.7">REVISION</text>
<text x="386.9" y="260.7">FORMAT</text>
<text x="399.1" y="260.7">SCALE</text>
<text x="410.4" y="260.7">PAGE</text>
<text x="310.4" y="265">DO NOT SCALE DRAWING</text>
</g>
<g font-size="2">
<text x="274.9" y="248.5">MATERIAL (SEE NOTES)</text>
<text x="274.9" y="255.4">FINISH (SEE NOTES)</text>
<text x="274.8" y="262.3">WEIGHT (REF)</text>
</g>
</svg>
